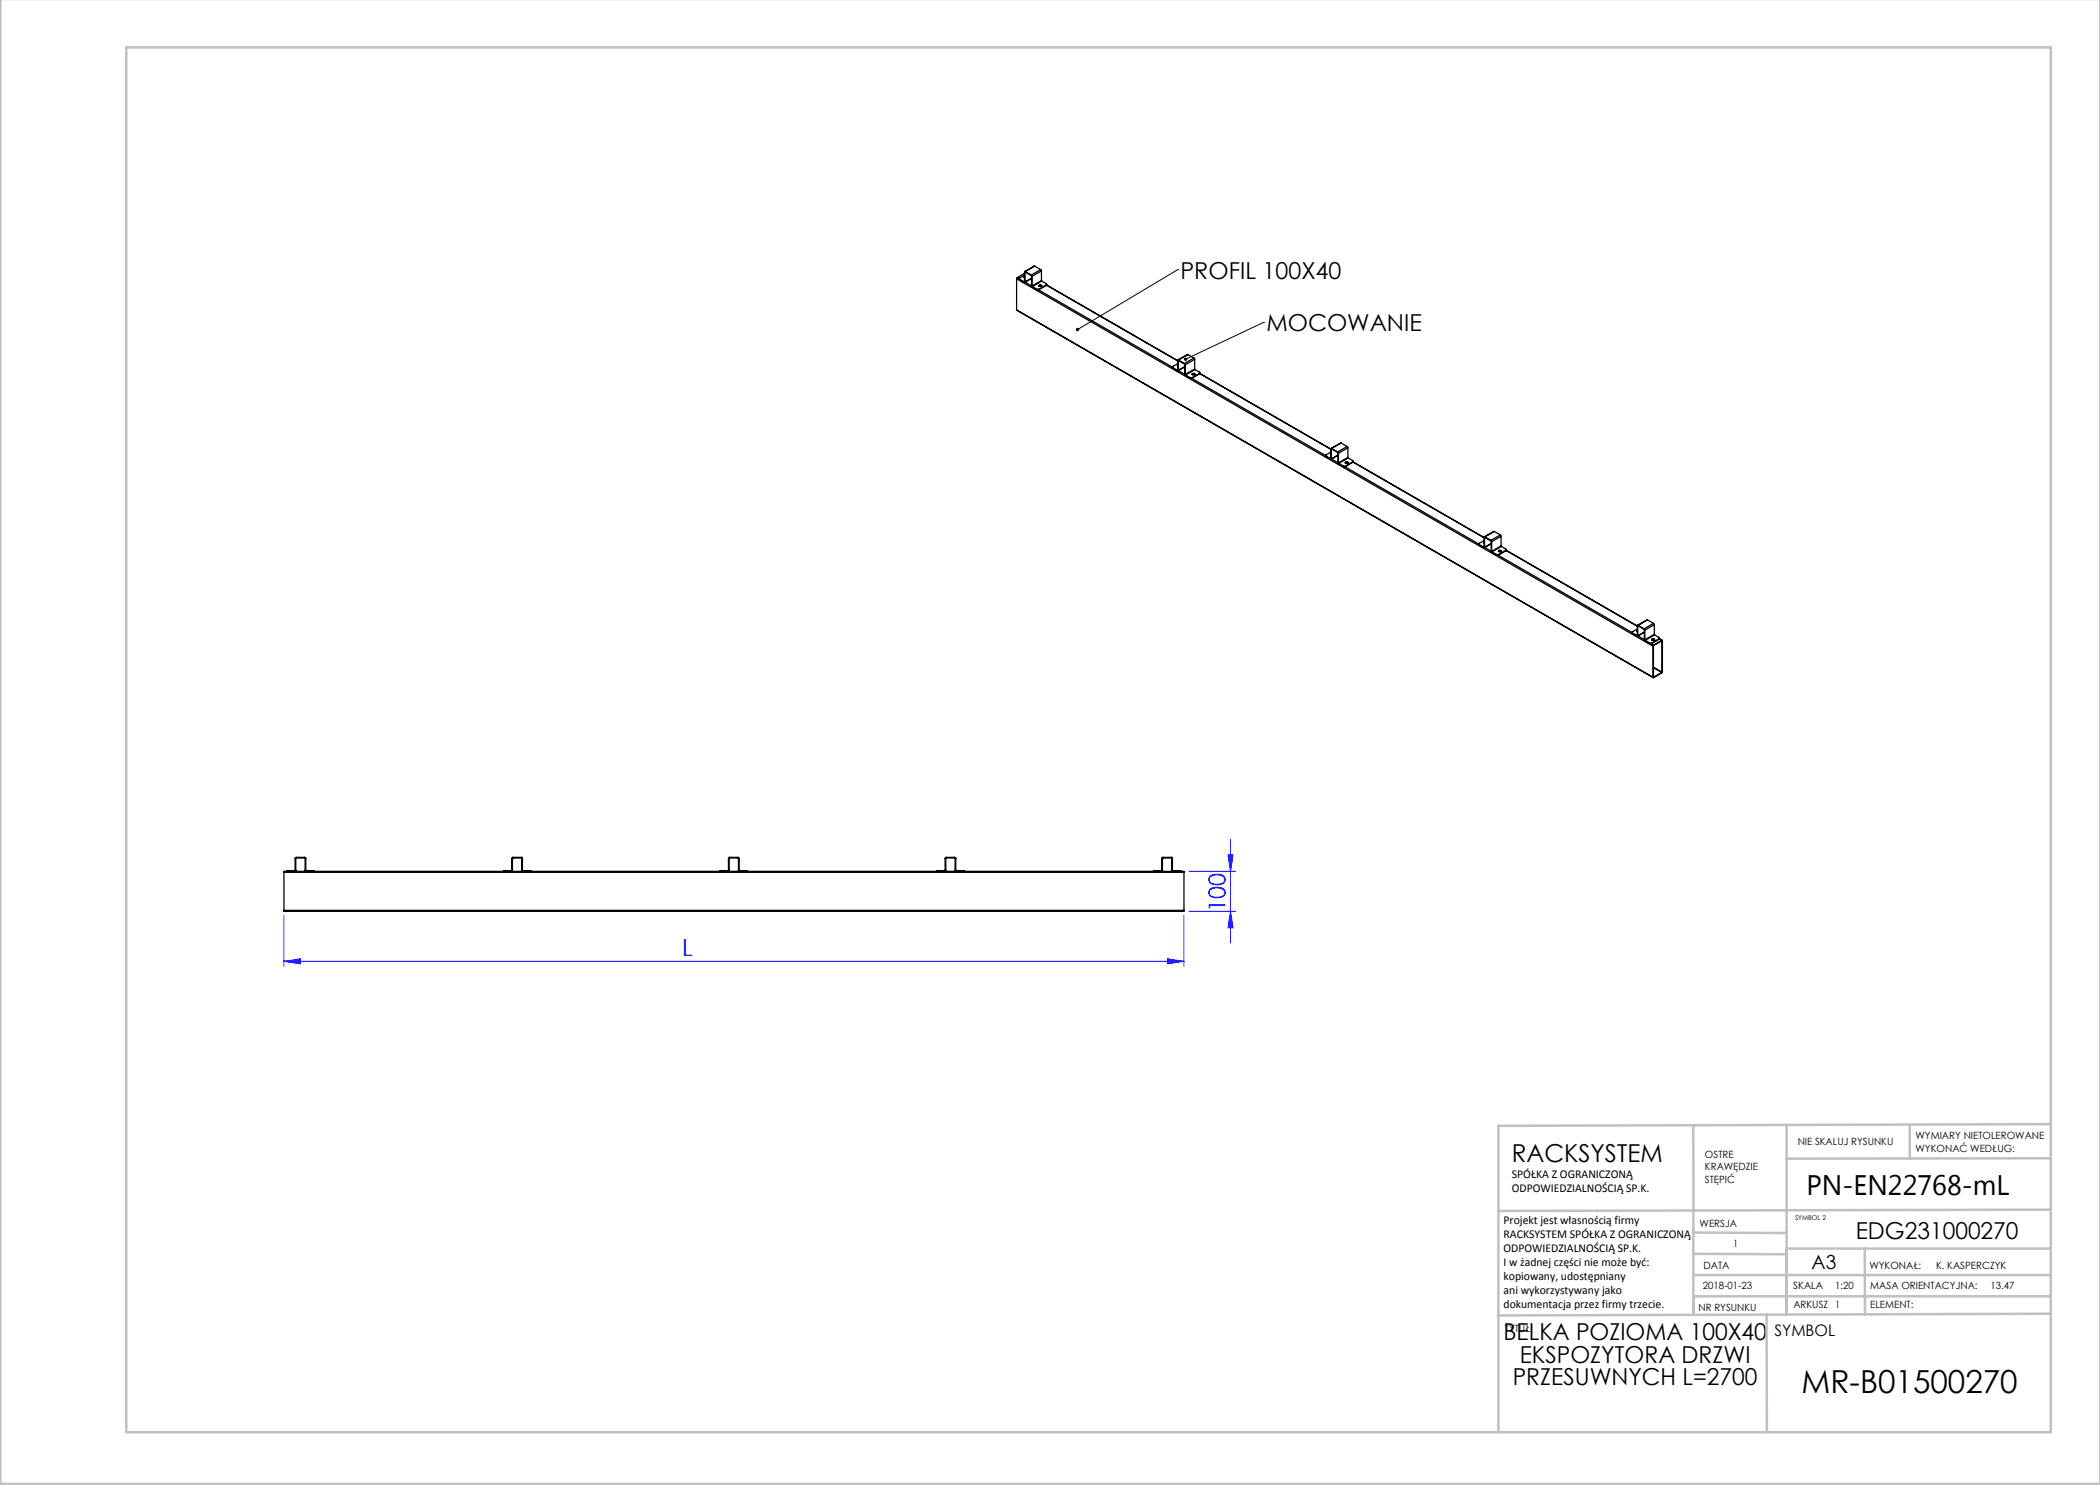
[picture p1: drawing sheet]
<svg xmlns="http://www.w3.org/2000/svg" width="420mm" height="297mm" viewBox="0 0 420 297" stroke-linecap="round" stroke-linejoin="round" font-family="sans-serif">
<path d="M237.8 174.3h9.3M245.6 171h1l-.5 3.3zM246.1 167.9v20.7M56.8 192.3l3.3-.5v1zM56.8 183.1v10.2M56.8 192.3h180M233.5 191.8l3.3 .5-3.3 .5zM236.8 183.1v10.2M237.8 182.3h9.3M246.1 182.3l.5 3.3h-1z" fill="none" stroke="#00f" stroke-width=".2"/>
<path d="M235.5 53.9h.1M235.5 53.9l-20 12M252.7 64.5h.1M252.7 64.5l-15.6 7.3" fill="none" stroke="#000" stroke-width=".2"/>
<g fill="none" stroke="#c0c0c0" stroke-width=".5">
<path d="M.1 -.1v296.9h419.9M25.2 9.5h385v276.9h-385zM338.7 225.2v16.9M357.3 225v37.9M382 225.4v6.3M410.1 224.8l-110.4 .4v61.2M410.1 231.7h-52.8M338.7 259.3h71.5M338.7 255h71.5M338.7 250.8l18.6 .1M338.7 246.5l18.6 .1M338.7 242.1v20.9"/>
<path d="M373 249.7v13.2M410.1 241.9l-110.4 .3M410.2 249.7h-52.9v13.2M353.3 262.9l.1 23.5M410.2 262.7l-110.5 .4"/>
</g>
<path d="M215.3 65.7l-.1 .4 .3-.2-.3 .2a.34 .34 0 0 0 .5 .1 .34 .34 0 0 0 .1-.5 .34 .34 0 0 0-.5 0zM236.9 71.6l-.1 .4 .3-.2-.3 .2a.34 .34 0 0 0 .5 .1 .34 .34 0 0 0 .1-.5 .34 .34 0 0 0-.5 0z" fill="#000"/>
<g fill="#00f">
<path d="M233.5 191.8l3.3 .5-3.3 .5zM56.8 192.3l3.3-.5v1z"/>
<path d="M245.6 171h1l-.5 3.3zM246.1 182.3l.5 3.3h-1z"/>
</g>
<g fill="none" stroke="#000" stroke-width=".25">
<path d="M203.3 55.8l127.3 73.4M203.3 55.8v6.2M203.5 55.5l-.2 .3M203.5 55.5l.4 .2M203.9 55.7l.1 .3M204 55.9l.8 .5M204 56l.8 .5M204 55.9v.1M204.8 56.4v.1M204.9 56.3l-.1 .1M204.9 55l-1 .6 .1 .3M204.9 55.3v.3"/>
<path d="M204.9 55.5h-.1M204.9 54.4l.1 .1M204.9 56.3l.1 .1M204.9 54.4v1.9M204.9 54.7l-1.4 .8M205 56.4l-.2 .1M205 54.5v1.9M205 56.4l1.4 .8M205.1 54.3l-.2 .1M205.1 54.4l-.1 .1M205.1 54.4l1.2 .7M205.1 54.3l1.2 .7"/>
<path d="M205.1 54.3v.1M206.3 55l.1 .3M206.3 55.1v.1M206.3 55v.1M206.3 55.2v1.9l.2 .3M206.3 55.7l-1.4 .8M206.3 55.2l.1 .1M206.3 55.6l-1.3 .8M206.4 57.2l.1 .1M206.4 55.3v1.9M206.5 57.3l.8 .5M206.5 57.4l.8 .5"/>
<path d="M206.5 57.3v.1M206.9 53.2l-2 1.1M206.9 53.2l1.2 .7M206.9 53.2l-1.8 1.1M207.3 57.8h.5M207.3 57.9h.5M207.3 57.8v.1M207.7 58l26.8 15.4M207.8 57.2l.3-.1 .2 .1M207.8 57.1l.3-.1a.2 .2 0 0 1 .3 .2 .21 .21 0 0 1-.4 .1l-.2-.1zM207.8 57.8v.1M208.1 53.9l.2 .3"/>
<path d="M208.1 53.9l-1.8 1.1M208.3 57.2h-.5M208.3 57.2h.1M208.3 56.1l.1 .1M208.3 54.2l-1.9 1.1M208.3 54.2v1.9M208.3 56.1l-1.9 1.1M208.4 56.2l.9 .6-.1 .2M208.4 56.2l-1.9 1.1M209.2 57l-1.4 .8M209.2 57v.1M209.2 57.1l-1.4 .8"/>
<path d="M209.3 57l26.2 15.2M209.3 57l26.2 15.1M209.3 57l-.1 .1M209.3 56.9v.1M203.3 62l127.3 73.5M203.3 62l127.3 73.4M234.5 73.4l.1 .3M234.6 73.5v.2M234.6 73.5l.9 .6M234.6 73.7l.9 .5M235.5 74.1v.1M235.5 74v.1"/>
<path d="M235.5 72.7l-.9 .6v.2M235.5 73v.2M235.5 73.1v.1M235.5 72.1h.1M235.5 74l.1 .1M235.5 72.1v1.9M235.6 74.1l-.1 .1M235.6 72.1v2M235.7 74.1l1.3 .8M235.7 72l-.2 .1M235.7 72.1h-.1M235.7 72l1.2 .7"/>
<path d="M235.7 72.1l1.2 .7M235.7 72v.1M236.9 72.7l.1 .3M236.9 72.8l.1 .1M236.9 72.7v.1M237 72.9v1.9l.1 .3M237 73.4l-1.4 .8M237 72.9v.1M237 73.3l-1.4 .8M237 74.9l.1 .1M237 73v1.9M237.1 75l.9 .5"/>
<path d="M237.1 75v.1M237.1 75.1l.9 .5M237.6 70.9l-2 1.1M237.6 70.9l1.2 .7M237.6 70.9l-1.9 1.1M238 75.5h.5M238 75.6h.5M238 75.5v.1M238.3 75.7l26.8 15.4M238.4 74.9l.3-.1 .3 .1M238.4 74.7h.3a.2 .2 0 0 1 .3 .2 .2 .2 0 0 1-.3 .1l-.3-.1zM238.5 75.5v.1"/>
<path d="M238.5 74.9h.4M238.8 71.6l.1 .3M238.8 71.6l-1.9 1.1M238.9 73.8l.1 .1M238.9 71.9l-1.9 1.1M238.9 71.9v1.9M238.9 73.8l-1.9 1.1M239 73.9l.9 .5v.3M239 73.9l-1.9 1.1M239.9 74.7l-1.4 .8M239.9 74.7v.1M239.9 74.8l-1.4 .8"/>
<path d="M240 74.7l26.2 15.2M240 74.7l26.2 15.1M240 74.6l-.1 .2M265.1 91.1l.1 .2M265.2 91.2l.9 .5M265.2 91.3l.9 .6M265.2 91.2v.1M266.1 91.7v.2M266.2 91.7h-.1M266.2 90.4l-1 .6v.2M266.2 90.7v.2M266.2 90.8l-.1 .1"/>
<path d="M266.2 89.8h.1M266.2 91.7l.1 .1M266.2 89.8v1.9M266.3 91.8l-.2 .1M266.3 89.8v2M266.3 91.8l1.3 .7M266.3 89.7l-.1 .1M266.3 89.8h.1M266.3 89.7l1.2 .7M266.3 89.8l1.2 .7M266.3 89.7v.1M267.5 90.4l.2 .3"/>
<path d="M267.5 90.5l.1 .1M267.5 90.4v.1M267.6 92.5l.1 .3M267.6 91.1l-1.4 .8M267.6 90.6l.1 .1M267.6 90.6v1.9M267.6 92.5l.1 .1M267.6 91l-1.3 .8M267.7 92.6v.1M267.7 90.7v1.9M267.7 92.7l.9 .5M267.7 92.8l.9 .5"/>
<path d="M267.7 92.7v.1M268.2 88.6l-2 1.1M268.2 88.6l1.2 .7M268.2 88.6l-1.9 1.1M268.6 93.2h.5M268.6 93.3h.5M268.6 93.2v.1M269 93.3l26.8 15.5 .1 .2M269.1 92.6l.3-.1 .2 .1M269.1 92.4l.3-.1a.2 .2 0 0 1 .2 .3 .2 .2 0 0 1-.3 .1l-.2-.1zM269.1 93.2v.1M269.4 89.3l.2 .3"/>
<path d="M269.4 89.3l-1.9 1.1M269.6 92.6h-.5M269.6 92.6h.1M269.6 91.5v.1M269.6 89.6l-1.9 1.1M269.6 89.6v1.9M269.6 91.5l-1.9 1.1M269.6 91.6l1 .5-.1 .3M269.6 91.6l-1.9 1.1M270.5 92.4l-1.4 .8M270.5 92.4v.1M270.5 92.5l-1.4 .8"/>
<path d="M270.6 92.4l26.2 15.2M270.6 92.4l26.3 15.1M270.6 92.4l-.1 .1M270.6 92.2v.2M295.9 108.9l.9 .5M295.9 109l.9 .5M295.9 108.9v.1M296.8 109.4v.1M296.8 109.4h.1M296.8 108.1l-1 .6 .1 .2M296.8 108.4v.2M296.8 108.5v.1"/>
<path d="M296.8 109.4l.1 .1M296.9 109.5h-.1M296.9 107.5v2M297 109.5l1.3 .8M297 107.4l-.2 .1v1.9M297 107.5h-.1M297 107.4l1.2 .7M297 107.5l1.2 .7M297 107.4v.1M298.2 108.1l.1 .2M298.2 108.2v.1M298.2 108.1v.1"/>
<path d="M298.2 108.3v1.9l.2 .3M298.2 108.8l-1.3 .8M298.2 108.3h.1M298.2 108.7l-1.3 .8M298.3 110.3l.1 .1M298.3 108.3v2M298.4 110.4l.9 .5M298.4 110.5l.9 .5M298.4 110.4v.1M298.9 106.3l-2 1.1M298.9 106.3l1.2 .7M298.9 106.3l-1.9 1.1"/>
<path d="M299.3 110.9h.4M299.3 111h.4M299.3 110.9v.1M299.6 111l26.8 15.5 .1 .2M299.7 110.3l.3-.2 .3 .2M299.7 110.1l.3-.1a.2 .2 0 0 1 .3 .2 .2 .2 0 0 1-.3 .2l-.3-.1zM299.7 110.9v.1M300.1 107l.1 .3M300.1 107l-1.9 1.1M300.2 110.3h-.5M300.2 110.3h.1M300.2 109.2l.1 .1"/>
<path d="M300.2 107.3l-1.9 1M300.2 107.3v1.9M300.2 109.2l-1.9 1.1M300.3 109.3l.9 .5v.3M300.3 109.3l-1.9 1.1M301.2 110.1l-1.5 .8M301.2 110.1v.1M301.2 110.2l-1.5 .8M301.2 110.1l26.3 15.2M301.3 110.1l26.2 15.1M301.3 110l-.1 .2M301.3 109.9v.1"/>
<path d="M326.5 126.6l.9 .5M326.5 126.7l.9 .5M326.5 126.6v.1M327.4 127.1v.1M327.5 127.1h-.1M327.5 125.8l-1 .6v.2M327.5 126.1v.2M327.5 126.2l-.1 .1M327.5 127.1h.1M327.5 125.2h.1M327.5 125.2v1.9M327.6 127.1l-.2 .1"/>
<path d="M327.6 125.2v1.9M327.6 127.2l1.4 .8M327.6 125.1l-.1 .1M327.6 125.2h.1M327.6 125.2l1.2 .7M327.6 125.1l1.2 .7M327.6 125.1v.1M328.8 125.8l.2 .2M328.8 125.9l.1 .1M328.8 125.8v.1M328.9 126v1.9l.1 .3M328.9 126.5l-1.4 .7"/>
<path d="M328.9 126h.1M328.9 126.4l-1.3 .7M329 128v.1M329 126v2M329 128.1l.9 .5M329 128.1v.1M329 128.2l.9 .5M329.5 124l-2 1.1M329.5 124l1.2 .7M329.5 124l-1.9 1.1M329.9 128.6h.5M329.9 128.7h.5"/>
<path d="M329.9 128.6v.1M330.3 128.7l.4 .3M330.3 127.9l.3-.1 .3 .1M330.4 127.8l.2-.1a.2 .2 0 0 1 .3 .2 .2 .2 0 0 1-.3 .2l-.2-.1zM330.4 128.6v.1M330.6 129.2v6.2M330.7 135.4h.1M330.7 133.4l1.7 1M330.7 133.5l1.6 1M330.7 124.7l.2 .2M330.7 124.7l-1.9 1.1M330.7 129l-.1 .2"/>
<path d="M330.8 128h-.4M330.8 128h.1M330.9 126.9v.1M330.9 124.9l-1.9 1.1M330.9 124.9v2M330.9 126.9l-1.9 1.1M330.9 127l.9 .5v.3M330.9 127l-1.9 1.1M331.8 127.8l-1.4 .8M331.8 127.8v.1M331.8 127.9l-1.4 .8M331.9 127.8l.4 .3"/>
<path d="M331.9 127.7l.5 .4M331.9 127.7l-.1 .2M331.9 127.6v.1M332.3 128.1l.2 .1v6.2l-1.8 1.1-.1-.1M332.3 128.2h.1M332.3 128.2l-1.6 1v6.2M332.3 128.1l-1.6 .9M332.3 134.5l-1.6 .9M332.4 134.4l-.1 .1M332.4 128.2v6.2M56.8 174.5h180M56.8 174.5v7.6"/>
<path d="M57.7 174.1h-.3v.2M57.7 174.3h-.9v.2M57.7 174.1h1.2M57.7 174.3h4.8M57.7 174.1v.2M59 174l-.1 .1M59 174h.2M59 171.7h.2M59 171.7v2.3M59.2 174l-.2 .3-.1-.2M59.2 171.7v2.3M59.2 171.5l-.2 .2"/>
<path d="M59.2 171.6v.1M59.2 171.6h1.7M59.2 171.5h1.7M59.2 171.5v.1M60.9 171.5l.3 .2M60.9 171.6l.1 .1M60.9 171.5v.1M61 174l.2 .3v-.2M61 174h.2M61 171.7h.2M61 171.7v2.3M61.2 174v.1"/>
<path d="M61.2 171.7v2.3M61.2 174.1h1.3M62.5 174.1h.3v.2M62.5 174.3h.3M62.5 174.1v.2M62.8 174.3h37.9M100.7 174.3h.3M101 174.1h-.3v.2M101 174.1h1.3M101 174.3h4.8M101 174.1v.2M102.4 174l-.1 .1"/>
<path d="M102.4 174h.1M102.4 171.7h.1M102.4 171.7v2.3M102.5 174l-.1 .3-.1-.2M102.5 171.7v2.3M102.6 171.5l-.2 .2M102.6 171.6l-.1 .1M102.6 171.5v.1M102.6 171.6h1.7M102.6 171.5h1.7M104.3 171.6l.1 .1M104.3 171.5l.2 .2"/>
<path d="M104.3 171.5v.1M104.4 174l.1 .3 .1-.2M104.4 174h.1M104.4 171.7h.1M104.4 171.7v2.3M104.5 174l.1 .1M104.5 171.7v2.3M104.6 174.1h1.2M105.8 174.1h.4v.2M105.8 174.3h.3M105.8 174.1v.2M106.1 174.3h38.3"/>
<path d="M144.4 174.1h-.4v.2M144.4 174.1h1.2M144.4 174.3h4.8M144.4 174.1v.2M145.7 174l-.1 .1M145.7 174h.1M145.7 171.7h.1M145.7 171.7v2.3M145.8 174l-.1 .3-.1-.2M145.8 171.7v2.3M145.9 171.6l-.1 .1M145.9 171.5l-.2 .2"/>
<path d="M145.9 171.6h1.7M145.9 171.5h1.7M145.9 171.5v.1M147.6 171.5l.2 .2M147.6 171.6l.1 .1M147.6 171.5v.1M147.7 174l.1 .3 .1-.2M147.7 174h.1M147.7 171.7h.1M147.7 171.7v2.3M147.8 174l.1 .1M147.8 171.7v2.3"/>
<path d="M147.9 174.1h1.3M149.2 174.1h.3v.2M149.2 174.3h38.5M149.2 174.1v.2M187.7 174.1h-.3v.2M187.7 174.1h1.2M187.7 174.3h4.8M187.7 174.1v.2M189 174l-.1 .1M189 174h.2M189 171.7h.2M189 171.7v2.3"/>
<path d="M189.2 174l-.2 .3-.1-.2M189.2 171.7v2.3M189.2 171.5l-.2 .2M189.2 171.6v.1M189.2 171.6h1.7M189.2 171.5h1.7M189.2 171.5v.1M190.9 171.5l.3 .2M190.9 171.6l.1 .1M190.9 171.5v.1M191 174l.2 .3v-.2M191 174h.2"/>
<path d="M191 171.7h.2M191 171.7v2.3M191.2 174v.1M191.2 171.7v2.3M191.2 174.1h1.3M192.5 174.1h.3v.2M192.5 174.3h.3M192.5 174.1v.2M192.8 174.3h37.9M230.7 174.3h.3M231 174.1h-.3v.2M231 174.1h1.3"/>
<path d="M231 174.3h4.8M231 174.1v.2M232.4 174l-.1 .1M232.4 174h.1M232.4 171.7h.1M232.4 171.7v2.3M232.5 174l-.1 .3-.1-.2M232.5 171.7v2.3M232.6 171.5l-.2 .2M232.6 171.6l-.1 .1M232.6 171.6h1.7M232.6 171.5h1.7"/>
<path d="M232.6 171.5v.1M234.3 171.5l.2 .2M234.3 171.6l.1 .1M234.3 171.5v.1M234.4 174l.1 .3 .1-.2M234.4 174h.1M234.4 171.7h.1M234.4 171.7v2.3M234.5 174l.1 .1M234.5 171.7v2.3M234.6 174.1h1.2M235.8 174.1h.4v.2"/>
<path d="M235.8 174.3h.3M235.8 174.1v.2M236.1 174.3h.7v.2M236.8 174.5v7.6M56.8 182.1v.2h180v-.2M56.8 182.1h180"/>
</g>
<text font-size="6.3" x="360.3" y="278.5">MR-B01500270</text>
<text font-size="5.6" x="361.3" y="239.1">PN-EN22768-mL</text>
<text font-size="4.9" x="302.4" y="232.4">RACKSYSTEM</text>
<g font-size="4.7">
<text x="236.1" y="55.7">PROFIL 100X40</text>
<text x="253.3" y="66.2">MOCOWANIE</text>
<text x="371.2" y="247.8">EDG231000270</text>
<text x="300.7" y="268.1">BELKA POZIOMA 100X40</text>
<text x="303.9" y="272.6">EKSPOZYTORA DRZWI</text>
<text x="302.6" y="277.1">PRZESUWNYCH L=2700</text>
</g>
<g font-size="4.7" fill="#00f">
<text x="245.1" y="182.4" transform="rotate(-90 245.1 182.4)">100</text>
<text x="136.5" y="191.3">L</text>
</g>
<text font-size="3.9" x="362.3" y="253.8">A3</text>
<text font-size="3.2" x="354.9" y="267.2">SYMBOL</text>
<g font-size="2.4">
<text x="302.4" y="235.6">SPÓŁKA Z OGRANICZONĄ</text>
<text x="302.4" y="238.4">ODPOWIEDZIALNOŚCIĄ SP.K.</text>
<text x="300.7" y="244.7">Projekt jest własnością firmy</text>
<text x="300.7" y="247.5">RACKSYSTEM SPÓŁKA Z OGRANICZONĄ</text>
<text x="300.7" y="250.3">ODPOWIEDZIALNOŚCIĄ SP.K.</text>
<text x="300.7" y="253.1">I w żadnej części nie może być:</text>
<text x="300.7" y="256">kopiowany, udostępniany</text>
<text x="300.7" y="258.8">ani wykorzystywany jako</text>
<text x="300.7" y="261.6">dokumentacja przez firmy trzecie.</text>
</g>
<g font-size="2">
<text x="383.1" y="227.9">WYMIARY NIETOLEROWANE</text>
<text x="341" y="231.6">OSTRE</text>
<text x="359.5" y="228.9">NIE SKALUJ RYSUNKU</text>
<text x="383.1" y="230.4">WYKONAĆ WEDŁUG:</text>
<text x="341" y="234.1">KRAWĘDZIE</text>
<text x="341" y="236.6">STĘPIĆ</text>
<text x="339.9" y="245.4">WERSJA</text>
<text x="346.6" y="249.5">1</text>
<text x="340.6" y="257.7">2018-01-23</text>
<text x="340.7" y="253.8">DATA</text>
<text x="358.7" y="257.7">SKALA</text>
<text x="367" y="257.7">1:20</text>
<text x="373.9" y="253.8">WYKONAŁ:</text>
<text x="374.1" y="257.7">MASA ORIENTACYJNA:</text>
<text x="387.2" y="253.8">K. KASPERCZYK</text>
<text x="398.1" y="257.7">13.47</text>
<text x="339.7" y="262.3">NR RYSUNKU</text>
<text x="358.7" y="261.7">ARKUSZ 1</text>
<text x="374.1" y="261.7">ELEMENT:</text>
<text x="301" y="266.4">TYTUŁ:</text>
</g>
<text font-size="1.3" x="359" y="244">SYMBOL 2</text>
</svg>
